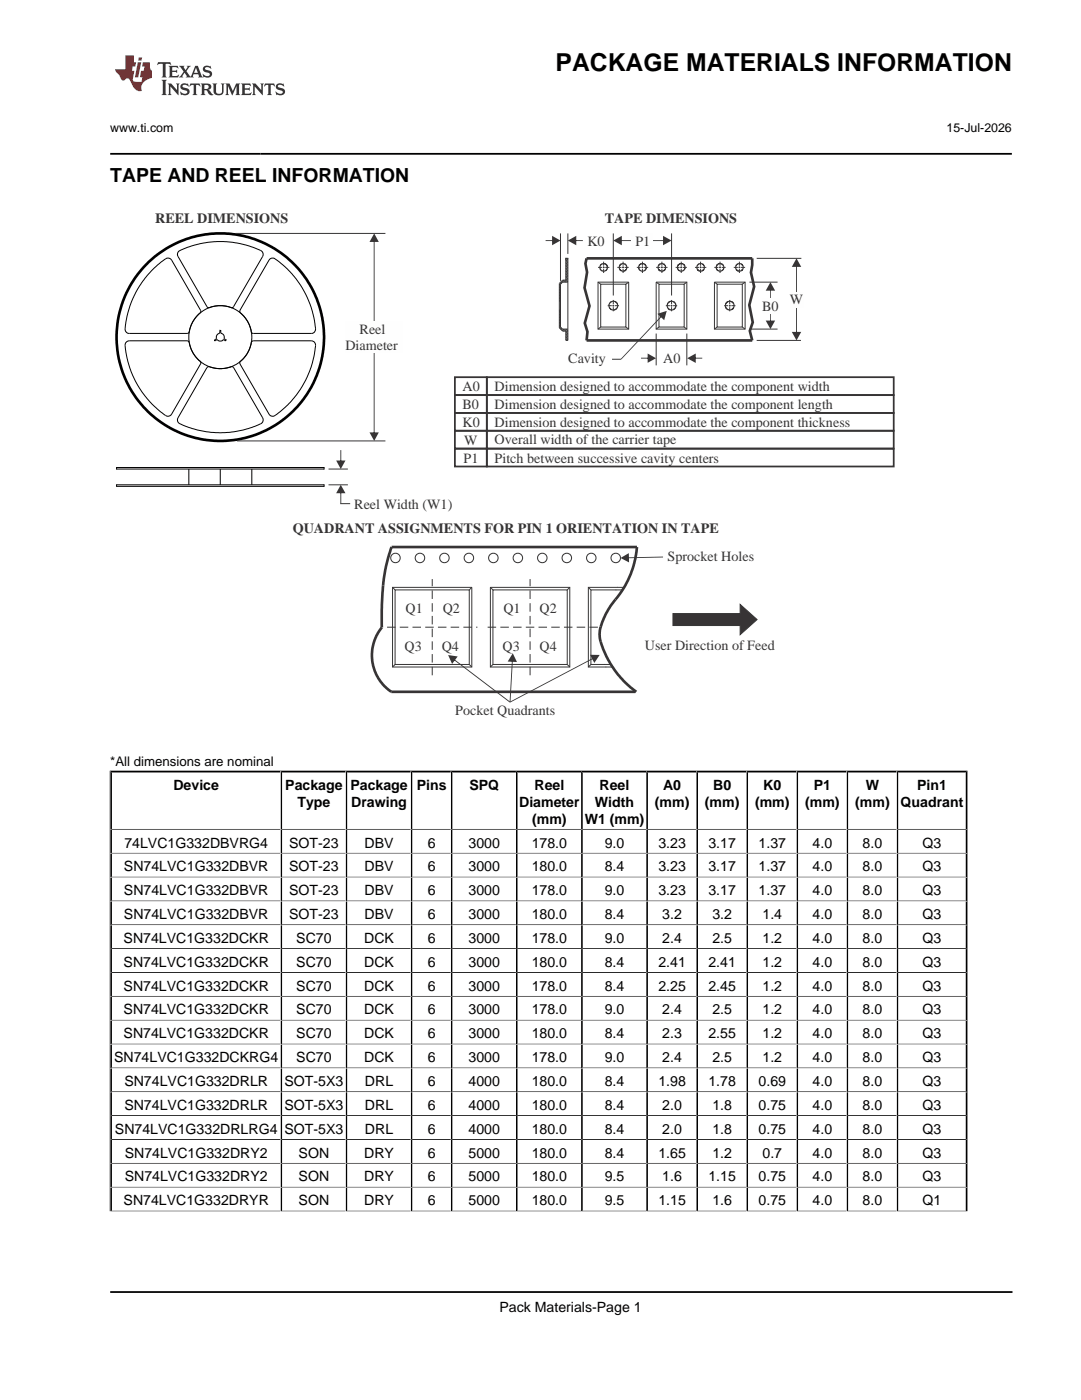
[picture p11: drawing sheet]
<svg xmlns="http://www.w3.org/2000/svg" width="216mm" height="279mm" viewBox="0 0 216 279" stroke-linecap="round" stroke-linejoin="round" font-family="sans-serif">
<path d="M31.6 12.4l-.2 .6 .6-.3 .5 .1v.1v2.2l-.2 .4h1l-.2-.4v-2.2v-.1l.5-.1 .5 .3-.1-.6zM33.6 13.1l.3 .4v1.6l-.3 .4h1.9l.2-.6a1.14 1.14 0 0 1-1.3 .3v-.8h.7l.3 .2v-.7l-.3 .2h-.7v-.5l.2-.2a.99 .99 0 0 1 1 .3l-.1-.6zM35.7 13.1l1 1.2-1 1.2h.9l-.2-.3 .4-.7 .5 .8-.2 .2h1.6l-.2-.3 .1-.4h1l.1 .4-.1 .3h.9l-.3-.4-.7-2h-.5l-1 2.2-.8-1.1 .9-1.1h-.8l.1 .2-.4 .7-.3-.7 .1-.2zM39.1 13.5l.4 1h-.8zM40.7 13.3a.66 .66 0 0 0-.2 .7 .66 .66 0 0 0 .6 .4l.6 .2 .1 .4a.97 .97 0 0 1-1.3-.3l.1 .8 .2-.1a1.15 1.15 0 0 0 1.5-.6 1.16 1.16 0 0 0-1.3-.9v-.4a1.1 1.1 0 0 1 1.2 .2l-.2-.6-.2 .1-.5-.1zM32.2 15.9l.3 .4v2.3l-.3 .4h1.1l-.2-.4v-2.3l.2-.4zM33.5 16.7l.2 .4v1.5l-.2 .4h.7l-.2-.4v-1.3l1.6 1.7v-1.9l.2-.4h-.7l.2 .2v1.1l-1.1-1.3zM36.2 16.8a.66 .66 0 0 0-.2 .7 .66 .66 0 0 0 .6 .5l.7 .1v.5a.97 .97 0 0 1-1.3-.4l.1 .8 .2-.1a1.16 1.16 0 0 0 1.6-.6 1.16 1.16 0 0 0-1.3-.9l-.1-.3a1.1 1.1 0 0 1 1.2 .2l-.2-.6-.2 .1-.5-.2zM38 16.7l-.1 .6a.63 .63 0 0 1 .7-.3l.1 1.6-.3 .4h1l-.3-.4 .1-1.6a.66 .66 0 0 1 .8 .3l-.2-.6zM40.1 16.7l.2 .4v1.5l-.2 .4h.9l-.2-.2v-.8l.5 .1 .1 .1a.78 .78 0 0 0 1.2 .7l-1-1a.62 .62 0 0 0 .6-.5 .62 .62 0 0 0-.6-.7zM40.8 17h.1a.47 .47 0 0 1 .6 0 .47 .47 0 0 1 .1 .6l-.2 .1-.6 .1zM42.4 16.7l.2 .2a2.3 2.3 0 0 0 .4 2 1.03 1.03 0 0 0 1.6-.7l.1-1.3 .2-.2h-.8l.2 .4v1.1a.6 .6 0 0 1-.6 .5 .6 .6 0 0 1-.6-.5l.1-1.3 .2-.2zM45 16.7l.2 .4v1.5l-.2 .4h.7l-.2-.4v-1.4l.8 1.8 .9-1.8v1.4l-.2 .4h1l-.3-.4v-1.5l.3-.4h-.9l-.6 1.5-.7-1.5zM48.1 16.7l.3 .4v1.5l-.3 .4h1.9l.2-.6a1.14 1.14 0 0 1-1.3 .3v-.8h.5l.5 .2v-.7l-.3 .2h-.7v-.5l.1-.1a1.02 1.02 0 0 1 1.1 .2l-.1-.5zM50.3 16.7l.2 .4v1.5l-.2 .4h.8l-.3-.4v-1.3l1.7 1.7v-1.9l.2-.4h-.7l.1 .2 .1 1.1-1.2-1.3zM52.9 16.7l-.1 .6a.63 .63 0 0 1 .7-.3l.1 1.6-.3 .4h1l-.3-.4 .1-1.6a.66 .66 0 0 1 .8 .3l-.2-.6zM55.3 16.8a.66 .66 0 0 0-.2 .7 .66 .66 0 0 0 .6 .5l.6 .1 .1 .5a1.14 1.14 0 0 1-1.4-.3l.2 .7 .2-.1a.93 .93 0 0 0 1 .1 .93 .93 0 0 0 .5-1l-.4-.3-.9-.3-.1-.3a1.14 1.14 0 0 1 1.3 .2l-.2-.6-.2 .1-.5-.2z" fill-rule="evenodd" fill="#373435"/>
<path d="M25 11v2.8h-2v.4l.9 .9a.93 .93 0 0 0 .9 .9 .6 .6 0 0 1 .6-.3 .6 .6 0 0 1 .5 .3l.4 .8a1.58 1.58 0 0 0 2.1 1.3 1.62 1.62 0 0 1 1-2.2l.9-.3v-1.5a1.56 1.56 0 0 1-.4-1.7h-1.4l-.2 .9h.5l-.1 .8h-.5l-.2 1.1v.2l.4 .1-.2 .8h-.6a.74 .74 0 0 1-1.1-.6l.3-1.6h-.4l.1-.8h.5l.2-.9h-.5v-1.4zM27.5 12.4l-.6 3.1h.7l.6-3.1zM27.7 11.4l-.1 .7h.7l.1-.7z" fill-rule="evenodd" fill="#ed3237"/>
<path d="M22 30.7h180" fill="none" stroke="#000" stroke-width=".35"/>
<path d="M90.8 75.3h6.4v3.6h-6.4zM90.8 78.9h6.4v3.5h-6.4zM90.8 82.4h6.4v3.6h-6.4z" fill="none" stroke="#373435" stroke-width=".35"/>
<path d="M73.8 86.3h1.8l-.9 1.7zM74.6 48.2h.2v38.3h-.2zM74.7 46.6l.9 1.7h-1.8z" fill="#373435"/>
<circle cx="44" cy="67.3" r="20.7" fill="none" stroke="#000" stroke-width=".53"/>
<g fill="none" stroke="#000" stroke-width=".2">
<path d="M30.2 54.1l1.2-1.1a4.3 4.3 0 0 1 2.1-1.5l.4 .1 .4 .3 5.8 10.2-.1 .3-1.4 1.7-.6 1.4a1.03 1.03 0 0 1-.5 1.1h-11.8l-.6-.4-.1-.5 .4-2.7 1.1-3.5 1.7-3zM35.7 50.1l3.2-1.2 1.8-.4 2.1-.2 3.7 .1 3.3 .7a5.4 5.4 0 0 1 2.6 1.2l.1 .4-.1 .5-5.8 10.1-.4 .1-1.5-.3-1.1-.1-2 .4-.3-.1-5.8-10.1-.1-.6zM53.8 51.8l.4-.2 .4-.1 .8 .5 2 1.7 1.7 2 1.2 1.7 1 1.9 .8 2 .5 2a5.3 5.3 0 0 1 .3 2.8l-.2 .3-.4 .2h-11.8a.84 .84 0 0 1-.5-1l-.8-1.8-1.3-1.4v-.3zM25.1 68.4l.7-.4 11.7 .1a1.11 1.11 0 0 1 .5 1l.6 1.4 1.4 1.7 .1 .4-5.9 10.1-.3 .3-.5 .1-1.4-.9-1.6-1.5-1.4-1.6-1.5-2.1-1.3-2.6-.7-2.3-.5-2.3v-1zM41.3 73.4l.5-.2 .9 .3 1.5 .1 2-.4 .4 .1 5.8 10.1 .1 .7-.3 .4-2.6 1.1-3.9 .7h-3.7l-2.6-.5-1.5-.4a4.6 4.6 0 0 1-2.3-1.1l-.2-.5 .1-.4zM43.9 66.1l.1-.1 .1 .5 .5 .3 .2 .5-.1 .3 .4 .3-.1 .1-.4-.2-.4 .3-.6-.1-.2-.2-.5 .2 .3-.4v-.4l.2-.4 .5-.3zM50.2 68.2l.3-.2h11.7l.5 .2 .2 .4a18.4 18.4 0 0 1-6.9 13.6l-1.3 .9-.6-.1-.4-.2-5.8-10.3a1.04 1.04 0 0 1 .7-.9l1-1.5zM23.3 96.8h41.4v.3h-41.4zM23.3 93.3h41.4v.3h-41.4zM37.7 93.6v3.2M44 93.6v3.2M50.3 93.6v3.2"/>
<circle cx="44" cy="67.3" r="6.3"/>
</g>
<path d="M47 46.6h29.9M47.3 88h29.6M65.6 93.6h3.8M65.6 96.8h3.8" fill="none" stroke="#373435" stroke-width=".2"/>
<path d="M68 96.8l1 1.7h-1.9zM67.9 98.3h.2v2.3h-.2z" fill="#373435"/>
<path d="M68 100.6h1.8" fill="none" stroke="#373435" stroke-width=".2"/>
<path d="M97.2 78.9h81.2v3.5h-81.2zM97.2 75.3h81.2v3.6h-81.2zM90.8 86h6.4v3.6h-6.4zM90.8 89.6h6.4v3.5h-6.4zM97.2 82.4h81.2v3.6h-81.2zM97.2 86h81.2v3.6h-81.2zM97.2 89.6h81.2v3.5h-81.2z" fill="none" stroke="#373435" stroke-width=".35"/>
<g fill="#373435">
<path d="M153.8 56.3l.9 1.7h-1.8zM153.7 57.9h.2v6.3h-.2zM152.9 64h1.8l-.9 1.7z"/>
<path d="M159 51.6l.9 1.7h-1.8zM158.9 53.1h.2v13.3h-.2zM158.1 66.3h1.8l-.9 1.7z"/>
<path d="M122.4 48l1.7-.9v1.9zM124 47.9h8.5v.2h-8.5zM132.4 47.1l1.7 .9-1.7 1z"/>
</g>
<path d="M117.1 51.6h33.1v1.3l-.3 1.5 .6 2.8-.9 3.7 .7 3.5-.6 1.7 .5 1.9h-33.1l.2-1.8-.6-1.7 1-3.4-1-3.7 .5-3.1-.3-1.7z" fill="none" stroke="#373435" stroke-width=".53"/>
<g fill="none" stroke="#373435" stroke-width=".2">
<path d="M111.9 46.6v9.5M111.9 56.9l-.2 .3M111.9 57.3l-.2 .2M111.9 57.6l-.2 .2M111.9 57.9l-.2 .2M111.9 58.2l-.2 .3M111.9 58.5l-.2 .3M111.9 58.8l-.2 .3M111.9 59.1l-.2 .3M111.9 59.5l-.2 .2M111.9 59.8l-.2 .2M112.6 55.9l-.9 1"/>
<path d="M112.9 55.9l-.4 .4M113 51.6h.4v16.4h-.4v-1.9h-.7l-.6-.7v-8.8l.6-.7h.7zM113.2 51.6l-.2 .2M113.4 56.3h-1.1l-.4 .4v8.6l.4 .4M113.4 54.9l-.4 .4M113.4 46.6v4.1M113.4 51.7l-.4 .4M113.4 52l-.4 .4M113.4 52.3l-.4 .4M113.4 52.6l-.4 .5M113.4 53l-.4 .4M113.4 53.3l-.4 .4"/>
<path d="M113.4 53.6l-.4 .4M113.4 53.9l-.4 .4M113.4 54.2l-.4 .4M113.4 54.6l-.4 .3M113.4 55.2l-.4 .4M113.4 55.5l-.4 .4M113.4 55.8l-.6 .5M113.4 56.1l-.3 .2M119.4 56.3h6.1v9.4h-6.1zM119.4 53.4h.8M119.4 56.3l.5 .4M119.9 56.7h5v8.6h-5z"/>
<path d="M120.3 53.4h.4M120.5 52.2v.9M120.5 53.2v.4M120.5 53.7v.8M120.8 53.4h.8M122.4 46.6v12.4M122.4 59.9v.8M123.2 53.4h.9M124.2 53.4h.4M124.4 52.2v.9M124.4 53.2v.4M124.4 53.7v.8"/>
<path d="M124.7 53.4h.8M125.5 56.3l-.6 .4M127.1 53.4h.8M128 53.4h.5M128.2 52.2v.9M128.2 53.2v.4M128.2 53.7v.8M128.6 53.4h.8M131 56.3h6.1v9.4h-6.1zM131 53.4h.8M131 56.3l.6 .4M131.6 56.7h5v8.6h-5z"/>
<path d="M131.9 53.4h.4M132.1 52.2v.9M132.1 53.2v.4M132.1 53.7v.8M132.4 53.4h.9M134.1 46.6v12.4M134.1 59.9v.8M134.9 53.4h.8M135.8 53.4h.4M136 52.2v.9M136 53.2v.4M136 53.7v.8"/>
<path d="M136.3 53.4h.8M137.1 56.3l-.5 .4M138.7 53.4h.9M139.7 53.4h.4M139.9 52.2v.9M139.9 53.2v.4M139.9 53.7v.8M140.2 53.4h.8M142.6 53.4h.8M142.6 56.3h6.1v9.4h-6.1zM142.6 56.3l.6 .4M143.2 56.7h5v8.6h-5z"/>
<path d="M143.5 53.4h.4M143.7 52.2v.9M143.7 53.2v.4M143.7 53.7v.8M144.1 53.4h.8M145.7 59.9v.8M146.5 53.4h.8M147.4 53.4h.4M147.6 52.2v.9M147.6 53.2v.4M147.6 53.7v.8M147.9 53.4h.8"/>
<path d="M148.7 56.3l-.5 .4M149.6 56.3h5.6M151.1 51.6h8.9M111.7 60.1h.2M111.7 61.9h.2M111.9 60.1h-.1M111.9 62l-.2 .2M111.9 62.3l-.2 .2M111.9 62.6l-.2 .3M111.9 62.9l-.2 .3M111.9 63.2l-.2 .3M111.9 63.5l-.2 .3"/>
<path d="M111.9 63.8l-.2 .3M111.9 64.2l-.2 .2M111.9 64.5l-.2 .2M111.9 64.8l-.2 .2M111.9 65.1l-.2 .3M112 65.4l-.2 .1M112.1 65.5l-.2 .2M112.3 65.7l-.2 .2M112.3 65.7h1.1M112.6 65.7l-.4 .3M112.9 65.7l-.4 .4M113.2 65.7l-.4 .4"/>
<path d="M113.4 65.9l-.4 .4M113.4 66.2l-.4 .4M113.4 66.5l-.4 .4M113.4 66.8l-.4 .4M113.4 67.1l-.4 .4M113.4 67.4l-.4 .4M113.4 67.7l-.3 .3M119.9 65.3l-.5 .4M121.3 61h.8M122.3 61h.3M122.4 60.8v.4M122.4 61.3v.8"/>
<path d="M122.8 61h.8M124.9 65.3l.6 .4M131 66.6v6.3M131.6 65.3l-.6 .4M132.9 61h.8M133.9 61h.3M134.1 60.8v.4M134.1 61.3v.8M134.4 61h.8M136.6 65.3l.5 .4M137.1 66.6v6.3M143.2 65.3l-.6 .4"/>
<path d="M144.6 61h.7M145.5 61h.4M145.7 60.8v.4M145.7 61.3v.8M146 61h.8M148.2 65.3l.5 .4M149.6 65.7h5.6M151.1 68h8.8"/>
<circle cx="120.5" cy="53.4" r=".75"/>
<circle cx="124.4" cy="53.4" r=".76"/>
<circle cx="128.3" cy="53.4" r=".76"/>
<circle cx="132.1" cy="53.4" r=".75"/>
<circle cx="136" cy="53.4" r=".76"/>
<circle cx="139.9" cy="53.4" r=".75"/>
<circle cx="143.7" cy="53.4" r=".76"/>
<circle cx="147.6" cy="53.4" r=".75"/>
<circle cx="122.4" cy="61" r=".88"/>
<circle cx="134.1" cy="61" r=".87"/>
<circle cx="145.7" cy="61" r=".88"/>
</g>
<path d="M131.2 62.7l1.9-.6-.5 1.8zM132 63.1l.1 .1-8.1 8.6-.1-.1z" fill="#373435"/>
<path d="M122.2 71.7h1.8" fill="none" stroke="#373435" stroke-width=".2"/>
<g fill="#373435">
<path d="M113.4 48l1.6-.9v1.9zM114.9 47.9h1.5v.2h-1.5z"/>
<path d="M108.9 47.9h1.5v.2h-1.5zM110.2 47.1l1.7 .9-1.7 1z"/>
</g>
<path d="M126.8 138.1h-48.7l-1.3-1.1-1-1.2-.8-1.3-.5-1.6-.3-1.7 .2-1.9 .4-1.5 .8-1.7a2.48 2.48 0 0 0 .6-2.3v-3l.4-5.2 .4-2.5 1.2-3.9h49l-.4 2.5-.9 2.8-1.3 2.7-2.8 3.9-.8 1.3-.9 2.1-.4 2.1 .1 1.3 .6 1.7 1.4 2.9 1.6 2.2 1 1.1 2.6 2.3" fill="none" stroke="#373435" stroke-width=".53"/>
<g fill="none" stroke="#373435" stroke-width=".2">
<path d="M78.4 117.3h15.8v15.9h-15.8zM78.9 117.8h14.8v14.9h-14.8zM97.9 117.3h15.8v15.9h-15.8zM98.4 117.8h14.8v14.9h-14.8zM123 117.8h-5v14.9h2.7M123.3 117.3h-5.8v15.9h3.5"/>
<circle cx="78.9" cy="111.4" r=".94"/>
<circle cx="83.8" cy="111.4" r=".94"/>
<circle cx="88.7" cy="111.4" r=".94"/>
<circle cx="93.6" cy="111.4" r=".94"/>
<circle cx="98.5" cy="111.4" r=".94"/>
<circle cx="103.4" cy="111.4" r=".94"/>
<circle cx="108.3" cy="111.4" r=".93"/>
<circle cx="113.2" cy="111.4" r=".94"/>
<circle cx="118" cy="111.4" r=".94"/>
<circle cx="122.9" cy="111.4" r=".93"/>
</g>
<path d="M77.3 125.2h18M86.3 134.8v-19.2M105.8 134.8v-19.2M119.4 125.2h-22.6" fill="none" stroke="#373435" stroke-width=".2" stroke-dasharray="1.7 .8" stroke-linecap="butt"/>
<path d="M123.9 111.4l1.6-1 .1 1.9zM125.4 111.3l7-.2v.2l-7 .1z" fill="#373435"/>
<path d="M78.4 117.3l.5 .5M94.2 117.3l-.5 .5M97.9 117.3l.5 .5M113.7 117.3l-.5 .5M117.5 117.3l.5 .5M78.9 132.7l-.5 .5M93.7 132.7l.5 .5M98.4 132.7l-.5 .5M113.2 132.7l.5 .5M118 132.7l-.5 .5" fill="none" stroke="#373435" stroke-width=".2"/>
<g fill="#373435">
<path d="M89.5 130.8l1.9 .3-1.2 1.5zM90.7 131.6l11.2 8.5-.1 .2-11.2-8.5z"/>
<path d="M102.4 130.4l.8 1.8-1.9-.1zM102.2 132h.2l-.5 8.2h-.2z"/>
<path d="M117.8 130.7l1.9 .1-1.1 1.6zM101.8 140.1l16.5-8.7 .1 .1-16.5 8.8z"/>
<path d="M128 71.4h1.4v.2h-1.4zM129.3 70.6l1.7 .9-1.7 .9z"/>
<path d="M138.7 71.4h1.5v.2h-1.5zM137.2 71.5l1.7-.9v1.9z"/>
<path d="M67.9 89.9h.2v2.2h-.2zM67.1 91.9h1.9l-1 1.7z"/>
</g>
<path d="M123 117.8h1.3M123.3 117.3h1.3M120.7 132.7h1.3M121 133.2h1.3" fill="none" stroke="#373435" stroke-width=".2"/>
<path d="M134.3 122.5h13.5v-1.8l3.3 3-3.3 3v-1.8h-13.5z" fill-rule="evenodd" fill="#373435"/>
<path d="M134.3 122.5h13.5v-1.8l3.3 3-3.3 3v-1.8h-13.5z" fill="none" stroke="#373435" stroke-width=".2"/>
<g fill="#fefefe">
<path d="M126.1 46.4h4.3v3.2h-4.3z" fill-rule="evenodd"/>
<path d="M152.1 59.5h3.5v3.1h-3.5z" fill-rule="evenodd"/>
<path d="M157.7 58.2h2.7v3.2h-2.7z" fill-rule="evenodd"/>
<path d="M68.9 64.2h11.5v6.3h-11.5z" fill-rule="evenodd"/>
</g>
<g fill="none" stroke="#000" stroke-width=".2">
<path d="M21.9 153.9h171.3M21.9 153.8v88.1M193.1 153.8v88.1M22 165.6h171.1M22 170.3h171.1M22 175.1h171.1M22 179.9h171.1M22 184.6h171.1M22 189.4h171.1M22 194.1h171.1M22 198.9h171.1M22 203.7h171.1"/>
<path d="M22 208.4h171.1M22 213.2h171.1M22 218h171.1M22 222.7h171.1M22 227.5h171.1M22 232.2h171.1M22 237h171.1M22 241.8h171.1"/>
</g>
<g fill="none" stroke="#000" stroke-width=".35">
<path d="M22 154.1h171.1M22.2 153.9v88M56.2 153.9v88M69.2 153.9v88M82.2 153.9v88M90.2 153.9v88M103.2 153.9v88M116.2 153.9v88M129.2 153.9v88M139.2 153.9v88M149.2 153.9v88M159.2 153.9v88"/>
<path d="M169.2 153.9v88M179.2 153.9v88M192.9 153.9v88M22 257.9h180.1"/>
</g>
<text font-size="4.9" x="110.9" y="14.2">PACKAGE MATERIALS INFORMATION</text>
<text font-size="3.9" x="22" y="36.3">TAPE AND REEL INFORMATION</text>
<g font-size="2.8" fill="#373435">
<text x="31" y="44.6">REEL DIMENSIONS</text>
<text x="120.7" y="44.6">TAPE DIMENSIONS</text>
<text x="117.3" y="49">K0</text>
<text x="126.8" y="49">P1</text>
<text x="152.1" y="62">B0</text>
<text x="157.7" y="60.8">W</text>
<text x="68.9" y="69.9">Diameter</text>
<text x="71.8" y="66.7">Reel</text>
<text x="113.4" y="72.5">Cavity</text>
<text x="132.4" y="72.5">A0</text>
<text x="92.3" y="78.1">A0</text>
<text x="92.3" y="81.7">B0</text>
<text x="98.7" y="81.7">Dimension designed to accommodate the component length</text>
<text x="98.7" y="78.1">Dimension designed to accommodate the component width</text>
<text x="92.3" y="85.2">K0</text>
<text x="92.7" y="88.8">W</text>
<text x="98.7" y="85.2">Dimension designed to accommodate the component thickness</text>
<text x="98.7" y="88.7">Overall width of the carrier tape</text>
<text x="92.5" y="92.4">P1</text>
<text x="98.7" y="92.4">Pitch between successive cavity centers</text>
<text x="70.7" y="101.5">Reel Width (W1)</text>
<text x="58.4" y="106.3">QUADRANT ASSIGNMENTS FOR PIN 1 ORIENTATION IN TAPE</text>
<text x="133.3" y="112">Sprocket Holes</text>
<text x="81" y="122.4">Q1</text>
<text x="88.4" y="122.4">Q2</text>
<text x="100.5" y="122.4">Q1</text>
<text x="107.7" y="122.4">Q2</text>
<text x="80.8" y="129.9">Q3</text>
<text x="88.2" y="129.9">Q4</text>
<text x="100.3" y="129.9">Q3</text>
<text x="107.7" y="129.9">Q4</text>
<text x="128.7" y="129.7">User Direction of Feed</text>
<text x="90.9" y="142.7">Pocket Quadrants</text>
</g>
<g font-size="2.8">
<text x="34.6" y="157.7">Device</text>
<text x="56.9" y="157.7">Package</text>
<text x="59.4" y="161.1">Type</text>
<text x="69.9" y="157.7">Package</text>
<text x="70.1" y="161.1">Drawing</text>
<text x="83.2" y="157.7">Pins</text>
<text x="93.7" y="157.7">SPQ</text>
<text x="103.6" y="161.1">Diameter</text>
<text x="106.7" y="157.7">Reel</text>
<text x="118.8" y="161.1">Width</text>
<text x="119.7" y="157.7">Reel</text>
<text x="130.7" y="161.1">(mm)</text>
<text x="132.4" y="157.7">A0</text>
<text x="140.7" y="161.1">(mm)</text>
<text x="142.4" y="157.7">B0</text>
<text x="150.7" y="161.1">(mm)</text>
<text x="152.4" y="157.7">K0</text>
<text x="160.7" y="161.1">(mm)</text>
<text x="162.4" y="157.7">P1</text>
<text x="170.7" y="161.1">(mm)</text>
<text x="172.8" y="157.7">W</text>
<text x="179.8" y="161.1">Quadrant</text>
<text x="183.1" y="157.7">Pin1</text>
<text x="106.2" y="164.5">(mm)</text>
<text x="116.7" y="164.5">W1 (mm)</text>
<text x="24.7" y="174">SN74LVC1G332DBVR</text>
<text x="24.8" y="169.2">74LVC1G332DBVRG4</text>
<text x="57.7" y="169.2">SOT-23</text>
<text x="57.7" y="174">SOT-23</text>
<text x="72.8" y="169.2">DBV</text>
<text x="72.8" y="174">DBV</text>
<text x="85.4" y="169.2">6</text>
<text x="85.4" y="174">6</text>
<text x="93.5" y="169.2">3000</text>
<text x="93.5" y="174">3000</text>
<text x="106.1" y="169.2">178.0</text>
<text x="106.1" y="174">180.0</text>
<text x="120.7" y="169.2">9.0</text>
<text x="120.7" y="174">8.4</text>
<text x="131.4" y="169.2">3.23</text>
<text x="131.4" y="174">3.23</text>
<text x="141.4" y="169.2">3.17</text>
<text x="141.4" y="174">3.17</text>
<text x="151.4" y="169.2">1.37</text>
<text x="151.4" y="174">1.37</text>
<text x="162.2" y="169.2">4.0</text>
<text x="162.2" y="174">4.0</text>
<text x="172.2" y="169.2">8.0</text>
<text x="172.2" y="174">8.0</text>
<text x="184.2" y="169.2">Q3</text>
<text x="184.2" y="174">Q3</text>
<text x="24.7" y="178.7">SN74LVC1G332DBVR</text>
<text x="57.7" y="178.7">SOT-23</text>
<text x="72.8" y="178.7">DBV</text>
<text x="85.4" y="178.7">6</text>
<text x="93.5" y="178.7">3000</text>
<text x="106.1" y="178.7">178.0</text>
<text x="120.7" y="178.7">9.0</text>
<text x="131.4" y="178.7">3.23</text>
<text x="141.4" y="178.7">3.17</text>
<text x="151.4" y="178.7">1.37</text>
<text x="162.2" y="178.7">4.0</text>
<text x="172.2" y="178.7">8.0</text>
<text x="184.2" y="178.7">Q3</text>
<text x="24.7" y="183.5">SN74LVC1G332DBVR</text>
<text x="57.7" y="183.5">SOT-23</text>
<text x="72.8" y="183.5">DBV</text>
<text x="85.4" y="183.5">6</text>
<text x="93.5" y="183.5">3000</text>
<text x="106.1" y="183.5">180.0</text>
<text x="120.7" y="183.5">8.4</text>
<text x="132.2" y="183.5">3.2</text>
<text x="142.2" y="183.5">3.2</text>
<text x="152.2" y="183.5">1.4</text>
<text x="162.2" y="183.5">4.0</text>
<text x="172.2" y="183.5">8.0</text>
<text x="184.2" y="183.5">Q3</text>
<text x="24.7" y="188.2">SN74LVC1G332DCKR</text>
<text x="59.1" y="188.2">SC70</text>
<text x="72.7" y="188.2">DCK</text>
<text x="85.4" y="188.2">6</text>
<text x="93.5" y="188.2">3000</text>
<text x="106.1" y="188.2">178.0</text>
<text x="120.7" y="188.2">9.0</text>
<text x="132.2" y="188.2">2.4</text>
<text x="142.2" y="188.2">2.5</text>
<text x="152.2" y="188.2">1.2</text>
<text x="162.2" y="188.2">4.0</text>
<text x="172.2" y="188.2">8.0</text>
<text x="184.2" y="188.2">Q3</text>
<text x="24.7" y="193">SN74LVC1G332DCKR</text>
<text x="24.7" y="197.8">SN74LVC1G332DCKR</text>
<text x="59.1" y="193">SC70</text>
<text x="59.1" y="197.8">SC70</text>
<text x="72.7" y="193">DCK</text>
<text x="72.7" y="197.8">DCK</text>
<text x="85.4" y="193">6</text>
<text x="85.4" y="197.8">6</text>
<text x="93.5" y="193">3000</text>
<text x="93.5" y="197.8">3000</text>
<text x="106.1" y="193">180.0</text>
<text x="106.1" y="197.8">178.0</text>
<text x="120.7" y="193">8.4</text>
<text x="120.7" y="197.8">8.4</text>
<text x="131.4" y="193">2.41</text>
<text x="131.4" y="197.8">2.25</text>
<text x="141.4" y="193">2.41</text>
<text x="141.4" y="197.8">2.45</text>
<text x="152.2" y="193">1.2</text>
<text x="152.2" y="197.8">1.2</text>
<text x="162.2" y="193">4.0</text>
<text x="162.2" y="197.8">4.0</text>
<text x="172.2" y="193">8.0</text>
<text x="172.2" y="197.8">8.0</text>
<text x="184.2" y="193">Q3</text>
<text x="184.2" y="197.8">Q3</text>
<text x="24.7" y="202.5">SN74LVC1G332DCKR</text>
<text x="59.1" y="202.5">SC70</text>
<text x="72.7" y="202.5">DCK</text>
<text x="85.4" y="202.5">6</text>
<text x="93.5" y="202.5">3000</text>
<text x="106.1" y="202.5">178.0</text>
<text x="120.7" y="202.5">9.0</text>
<text x="132.2" y="202.5">2.4</text>
<text x="142.2" y="202.5">2.5</text>
<text x="152.2" y="202.5">1.2</text>
<text x="162.2" y="202.5">4.0</text>
<text x="172.2" y="202.5">8.0</text>
<text x="184.2" y="202.5">Q3</text>
<text x="24.7" y="207.3">SN74LVC1G332DCKR</text>
<text x="59.1" y="207.3">SC70</text>
<text x="72.7" y="207.3">DCK</text>
<text x="85.4" y="207.3">6</text>
<text x="93.5" y="207.3">3000</text>
<text x="106.1" y="207.3">180.0</text>
<text x="120.7" y="207.3">8.4</text>
<text x="132.2" y="207.3">2.3</text>
<text x="141.4" y="207.3">2.55</text>
<text x="152.2" y="207.3">1.2</text>
<text x="162.2" y="207.3">4.0</text>
<text x="172.2" y="207.3">8.0</text>
<text x="184.2" y="207.3">Q3</text>
<text x="22.8" y="212.1">SN74LVC1G332DCKRG4</text>
<text x="59.1" y="212.1">SC70</text>
<text x="72.7" y="212.1">DCK</text>
<text x="85.4" y="212.1">6</text>
<text x="93.5" y="212.1">3000</text>
<text x="106.1" y="212.1">178.0</text>
<text x="120.7" y="212.1">9.0</text>
<text x="132.2" y="212.1">2.4</text>
<text x="142.2" y="212.1">2.5</text>
<text x="152.2" y="212.1">1.2</text>
<text x="162.2" y="212.1">4.0</text>
<text x="172.2" y="212.1">8.0</text>
<text x="184.2" y="212.1">Q3</text>
<text x="24.8" y="216.8">SN74LVC1G332DRLR</text>
<text x="24.8" y="221.6">SN74LVC1G332DRLR</text>
<text x="56.8" y="216.8">SOT-5X3</text>
<text x="56.8" y="221.6">SOT-5X3</text>
<text x="72.9" y="216.8">DRL</text>
<text x="72.9" y="221.6">DRL</text>
<text x="85.4" y="216.8">6</text>
<text x="85.4" y="221.6">6</text>
<text x="93.5" y="216.8">4000</text>
<text x="93.5" y="221.6">4000</text>
<text x="106.1" y="216.8">180.0</text>
<text x="106.1" y="221.6">180.0</text>
<text x="120.7" y="216.8">8.4</text>
<text x="120.7" y="221.6">8.4</text>
<text x="131.4" y="216.8">1.98</text>
<text x="132.2" y="221.6">2.0</text>
<text x="141.4" y="216.8">1.78</text>
<text x="142.2" y="221.6">1.8</text>
<text x="151.4" y="216.8">0.69</text>
<text x="151.4" y="221.6">0.75</text>
<text x="162.2" y="216.8">4.0</text>
<text x="162.2" y="221.6">4.0</text>
<text x="172.2" y="216.8">8.0</text>
<text x="172.2" y="221.6">8.0</text>
<text x="184.2" y="216.8">Q3</text>
<text x="184.2" y="221.6">Q3</text>
<text x="22.9" y="226.3">SN74LVC1G332DRLRG4</text>
<text x="56.8" y="226.3">SOT-5X3</text>
<text x="72.9" y="226.3">DRL</text>
<text x="85.4" y="226.3">6</text>
<text x="93.5" y="226.3">4000</text>
<text x="106.1" y="226.3">180.0</text>
<text x="120.7" y="226.3">8.4</text>
<text x="132.2" y="226.3">2.0</text>
<text x="142.2" y="226.3">1.8</text>
<text x="151.4" y="226.3">0.75</text>
<text x="162.2" y="226.3">4.0</text>
<text x="172.2" y="226.3">8.0</text>
<text x="184.2" y="226.3">Q3</text>
<text x="24.9" y="231.1">SN74LVC1G332DRY2</text>
<text x="59.6" y="231.1">SON</text>
<text x="72.7" y="231.1">DRY</text>
<text x="85.4" y="231.1">6</text>
<text x="93.5" y="231.1">5000</text>
<text x="106.1" y="231.1">180.0</text>
<text x="120.7" y="231.1">8.4</text>
<text x="131.4" y="231.1">1.65</text>
<text x="142.2" y="231.1">1.2</text>
<text x="152.2" y="231.1">0.7</text>
<text x="162.2" y="231.1">4.0</text>
<text x="172.2" y="231.1">8.0</text>
<text x="184.2" y="231.1">Q3</text>
<text x="24.9" y="235.9">SN74LVC1G332DRY2</text>
<text x="59.6" y="235.9">SON</text>
<text x="72.7" y="235.9">DRY</text>
<text x="85.4" y="235.9">6</text>
<text x="93.5" y="235.9">5000</text>
<text x="106.1" y="235.9">180.0</text>
<text x="120.7" y="235.9">9.5</text>
<text x="132.2" y="235.9">1.6</text>
<text x="141.4" y="235.9">1.15</text>
<text x="151.4" y="235.9">0.75</text>
<text x="162.2" y="235.9">4.0</text>
<text x="172.2" y="235.9">8.0</text>
<text x="184.2" y="235.9">Q3</text>
<text x="24.7" y="240.6">SN74LVC1G332DRYR</text>
<text x="59.6" y="240.6">SON</text>
<text x="72.7" y="240.6">DRY</text>
<text x="85.4" y="240.6">6</text>
<text x="93.5" y="240.6">5000</text>
<text x="106.1" y="240.6">180.0</text>
<text x="120.7" y="240.6">9.5</text>
<text x="131.4" y="240.6">1.15</text>
<text x="142.2" y="240.6">1.6</text>
<text x="151.4" y="240.6">0.75</text>
<text x="162.2" y="240.6">4.0</text>
<text x="172.2" y="240.6">8.0</text>
<text x="184.2" y="240.6">Q1</text>
<text x="99.7" y="262">Pack Materials-Page 1</text>
</g>
<text font-size="2.6" x="22" y="152.9">*All dimensions are nominal</text>
<g font-size="2.5">
<text x="22" y="26.4">www.ti.com</text>
<text x="189" y="26.4">15-Jul-2026</text>
</g>
</svg>
